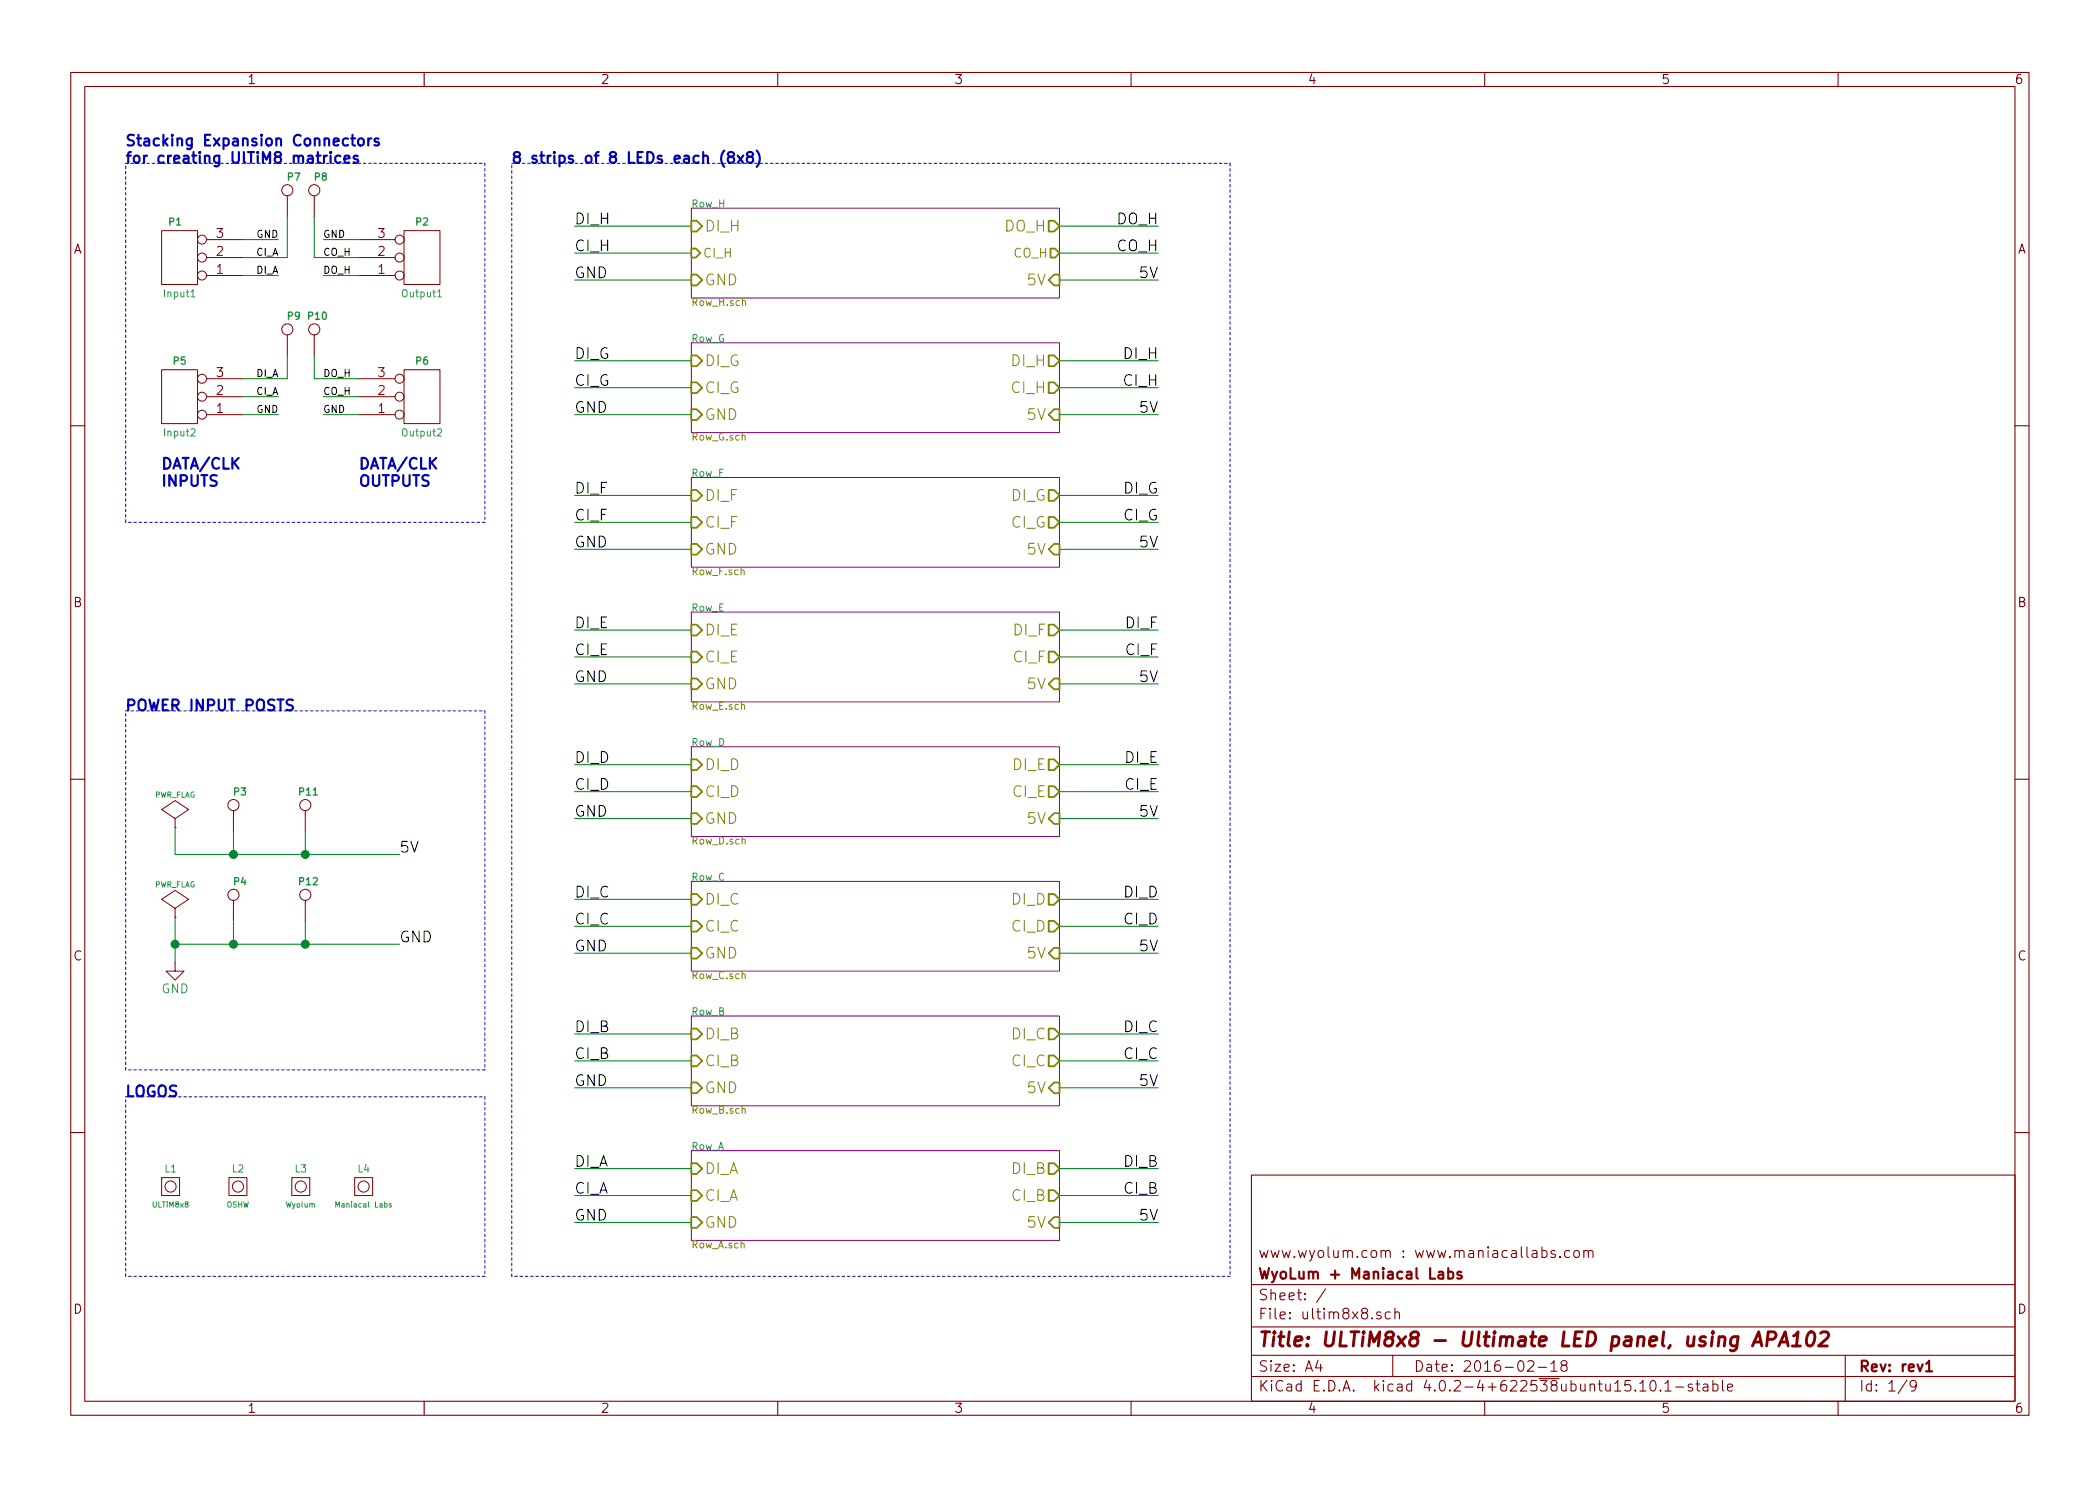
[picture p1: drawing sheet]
<svg xmlns="http://www.w3.org/2000/svg" width="297mm" height="210mm" viewBox="0 0 297 210" stroke-linecap="round" stroke-linejoin="round" font-family="sans-serif">
<g fill="none" stroke="#840000" stroke-width=".15">
<path d="M10 10.3h277v189.9h-277zM12 12.2h273v186.1h-273zM60 10.3v1.9M110 10.3v1.9M160 10.3v1.9M210 10.3v1.9M260 10.3v1.9M10 60.2h2M285 60.2h2M10 110.3h2M285 110.3h2M10 160.2h2"/>
<path d="M177 166.3h108v32h-108zM220 177a.37 .37 0 0 0-.6 .1v.1a.54 .54 0 0 0 .6 .3v.1v.2l-.2 .1-.4-.1M220.7 177.8h.1l-.1 .1-.1-.1h.1v.1M222 177l-.4-.1-.3 .3 .1 .6 .2 .1 .4-.1M222.7 177.1a.41 .41 0 0 1 .7 .1v.4a.41 .41 0 0 1-.4 .3 .41 .41 0 0 1-.4-.3zM224 177.1a.38 .38 0 0 1 .7 0v.8M224 176.9v1M224.7 177.1a.36 .36 0 0 1 .3-.2 .36 .36 0 0 1 .3 .2v.8M285 160.2h2M60 198.3v1.9M110 198.3v1.9M160 198.3v1.9"/>
<path d="M177 194.8h108M177 191.8h108M177 187.8h108M177 181.8h108M186.4 192.5l-.3 1h.9M186.8 193v1M187.5 182.3l-1.3 2M195.3 185.7a.37 .37 0 0 0-.6 .1v.1a.54 .54 0 0 0 .6 .3l.1 .1-.1 .2-.2 .1-.4-.1M196.6 185.7l-.4-.1-.3 .3 .1 .6 .2 .1 .4-.1M197 191.8v3M197.3 185.7a.38 .38 0 0 1 .6 .1v.8M197.3 185.1v1.5"/>
<path d="M210 198.3v1.9M216.1 192.7l.2-.2 .5 .1a.37 .37 0 0 1 .1 .6l-.9 .8h1M217.6 193.5h1.1M219.4 193l.4-.5v1.5M219.4 194h.8M221.1 193.2l-.3-.3 .1-.2 .2-.2 .4 .1 .2 .2-.1 .2-.2 .2h-.3a.48 .48 0 0 0-.2 .7l.2 .1h.3l.2-.1a.48 .48 0 0 0-.2-.7M232 195.8l.4-.5v1.5M232 196.8h.8M233.5 195.5a.35 .35 0 0 1 .4-.2 .35 .35 0 0 1 .3 .3 .77 .77 0 0 1-.5 1.2 .9 .9 0 0 1-.2-1.3zM234.9 196.7v.1l-.1-.1h.1v.1M235.5 195.8l.4-.5v1.5M235.5 196.8h.9"/>
<path d="M237 196.3h1.2M239.4 195.9a.37 .37 0 0 0-.6 .1v.1a.54 .54 0 0 0 .6 .3v.1v.2l-.2 .1-.4-.1M239.9 195.8h.5M240.1 195.3v1.3l.2 .2h.1M240.9 195.9l.2-.1 .4 .1 .1 .9M241.6 196.2l-.5 .1-.2 .2v.2l.2 .1 .5-.1M242.3 195.9a.48 .48 0 0 1 .6 .1l.1 .1-.1 .6a.48 .48 0 0 1-.6 0M242.3 195.3v1.5M243.6 195.3v1.3l.2 .2M244.3 196.3l.8-.1-.1-.3-.4-.1-.3 .2 .1 .7 .2 .1 .4-.1M260 198.3v1.9M261 191.8v6.5"/>
<path d="M269.7 195.2l-1.2 2M271 196l-.2 .3h-.3l-.3-.3v-.4l.1-.2 .5-.1 .2 .2a1.19 1.19 0 0 1-.2 1.2l-.5 .1"/>
</g>
<path d="M204.9 179.4v1.5M203.5 180l.2-.1 .4 .1v.9M204.1 180.3l-.4 .1-.3 .2 .1 .2 .2 .1 .4-.1M204.9 180a.48 .48 0 0 1 .6 .1l.1 .1-.1 .6a.48 .48 0 0 1-.6 0M206.7 180a.37 .37 0 0 0-.6 .1v.1a.54 .54 0 0 0 .6 .3l.1 .1-.1 .2-.1 .1-.5-.1M272.4 193l.5-.5v1.5M272.4 194h.9" fill="none" stroke="#840000" stroke-width=".3"/>
<path d="M247.9 190.4l.9-2 .4 2M248.1 189.9h1M250 189.5h.7a.56 .56 0 0 0 .5-.5 .56 .56 0 0 0-.3-.6h-.8l-.2 2M251.6 190.4l.9-2 .4 2M251.8 189.9h1M253.5 190.4h1.2M253.7 189l.6-.6-.2 2M255.9 188.5a.45 .45 0 0 1 .8 .3 1.38 1.38 0 0 1-.6 1.6 .45 .45 0 0 1-.6-.3 1.75 1.75 0 0 1 .4-1.6zM257.5 188.6l.3-.2h.5a.52 .52 0 0 1 .3 .6l-.1 .3-1.3 1.1h1.3" fill="none" stroke="#840000" stroke-width=".41"/>
<g fill="none" stroke="#008400" stroke-width=".14">
<path d="M34.3 33.9h5.1M34.3 39h5.1M40.6 30.7v5.7h-6.3M44.4 30.7v5.7h6.4M45.7 33.9h5.1M45.7 39h5.1M81.3 39.6h16.5M81.3 32h16.5M81.3 35.8h16.5M149.9 39.6h13.9M149.9 32h13.9M149.9 35.8h13.9"/>
<path d="M34.3 58.7h5.1M34.3 56.1h5.1M40.6 50.4v3.2h-6.3M44.4 50.4v3.2h6.4M45.7 58.7h5.1M45.7 56.1h5.1M81.3 58.7h16.5M81.3 51h16.5M81.3 54.9h16.5M149.9 58.7h13.9M149.9 51h13.9M149.9 54.9h13.9"/>
<path d="M81.3 77.7h16.5M81.3 70.1h16.5M81.3 73.9h16.5M149.9 77.7h13.9M149.9 70.1h13.9M149.9 73.9h13.9M81.3 96.8h16.5M81.3 89.1h16.5M81.3 93h16.5M149.9 96.8h13.9M149.9 89.1h13.9M149.9 93h13.9"/>
<path d="M24.8 117.1v3.8h31.7M33 117.7v3.2M43.2 117.7v3.2M81.3 115.8h16.5M81.3 108.2h16.5M81.3 112h16.5M149.9 115.8h13.9M149.9 108.2h13.9M149.9 112h13.9M24.8 129.8v6.3M24.8 133.6h31.7M33 130.4v3.2"/>
<path d="M43.2 130.4v3.2M81.3 134.9h16.5M81.3 127.2h16.5M81.3 131.1h16.5M149.9 134.9h13.9M149.9 127.2h13.9M149.9 131.1h13.9M81.3 153.9h16.5M81.3 146.3h16.5M81.3 150.1h16.5M149.9 153.9h13.9M149.9 146.3h13.9"/>
<path d="M149.9 150.1h13.9M81.3 173h16.5M81.3 165.3h16.5M81.3 169.2h16.5M149.9 173h13.9M149.9 165.3h13.9M149.9 169.2h13.9"/>
</g>
<g fill="none" stroke="#840000" stroke-width=".14">
<path d="M22.9 32.6h5v7.7h-5zM29.2 39h5.1M29.2 36.4h5.1M29.2 33.9h5.1M40.6 27.7v3M44.4 27.7v3M50.8 39h5.1M50.8 36.4h5.1M50.8 33.9h5.1M57.1 32.6h5.1v7.7h-5.1zM22.9 52.3h5v7.6h-5zM29.2 58.7h5.1"/>
<path d="M29.2 56.1h5.1M29.2 53.6h5.1M40.6 47.4v3M44.4 47.4v3M50.8 58.7h5.1M50.8 56.1h5.1M50.8 53.6h5.1M57.1 52.3h5.1v7.6h-5.1zM24.8 117.1h.1M24.8 115.8l1.9-1.3-1.9-1.2-1.9 1.2 1.9 1.3v1.3M33 114.7v3M43.2 114.7v3"/>
<path d="M24.8 136.1v1.3h1.2l-1.2 1.3-1.3-1.3h1.3M24.8 129.8h.1M24.8 128.5l1.9-1.3-1.9-1.2-1.9 1.2 1.9 1.3v1.3M33 127.4v3M43.2 127.4v3M22.9 166.6h2.5v2.6h-2.5zM32.4 166.6h2.5v2.6h-2.5zM41.3 166.6h2.5v2.6h-2.5zM50.2 166.6h2.5v2.6h-2.5z"/>
<circle cx="28.6" cy="33.9" r=".63"/>
<circle cx="28.6" cy="36.4" r=".63"/>
<circle cx="28.6" cy="39" r=".63"/>
<circle cx="40.6" cy="26.9" r=".79"/>
<circle cx="44.4" cy="26.9" r=".79"/>
<circle cx="56.5" cy="36.4" r=".63"/>
<circle cx="56.5" cy="39" r=".63"/>
<circle cx="56.5" cy="33.9" r=".63"/>
<circle cx="28.6" cy="56.1" r=".63"/>
<circle cx="28.6" cy="58.7" r=".63"/>
<circle cx="28.6" cy="53.6" r=".63"/>
<circle cx="40.6" cy="46.6" r=".79"/>
<circle cx="44.4" cy="46.6" r=".79"/>
<circle cx="56.5" cy="58.7" r=".63"/>
<circle cx="56.5" cy="53.6" r=".63"/>
<circle cx="56.5" cy="56.1" r=".63"/>
<circle cx="33" cy="113.9" r=".79"/>
<circle cx="43.2" cy="113.9" r=".79"/>
<circle cx="33" cy="126.6" r=".79"/>
<circle cx="43.2" cy="126.6" r=".79"/>
<circle cx="24.1" cy="167.9" r=".79"/>
<circle cx="33.7" cy="167.9" r=".79"/>
<circle cx="42.5" cy="167.9" r=".79"/>
<circle cx="51.4" cy="167.9" r=".79"/>
</g>
<g fill="none" stroke="#0000c2" stroke-width=".3">
<path d="M50.7 19.7a.42 .42 0 0 1 .4-.1 .42 .42 0 0 1 .4 .3v.4a.43 .43 0 0 1-.4 .3 .43 .43 0 0 1-.5-.3zM52.1 19.6v1M52.5 19.6l-.3 .1-.1 .2M53.5 19.7l-.3-.1-.2 .2v.2l.5 .2 .1 .1-.1 .2-.1 .1-.4-.1M48.2 22.1a.48 .48 0 0 0-.7 .1l-.1 .6a.48 .48 0 0 0 .8 .2M48.7 22.5l.8-.1-.1-.3-.5-.1-.2 .2 .1 .8h.1h.5M50.6 22.1l-.4-.1-.2 .2 .1 .2 .5 .2 .1 .2-.1 .2h-.1h-.5M102.4 21.3a1.75 1.75 0 0 0 0 2.3M103.3 22.2l-.4-.3 .1-.2a.48 .48 0 0 1 .8 0v.2l-.3 .3a.47 .47 0 0 0-.6 .2v.4a.48 .48 0 0 0 .5 .3 .48 .48 0 0 0 .4-.3v-.4l-.3-.2M104.3 22l.8 1M105.1 22l-.8 1M105.9 22.2l-.3-.3 .1-.2a.48 .48 0 0 1 .8 0v.2l-.3 .3a.47 .47 0 0 0-.6 .2v.4a.48 .48 0 0 0 .5 .3 .48 .48 0 0 0 .4-.3v-.4l-.3-.2"/>
<path d="M107 21.3a1.75 1.75 0 0 1 0 2.3M41.4 99.1a.62 .62 0 0 0-.8 0 .36 .36 0 0 0 .2 .6 .53 .53 0 0 1 .6 .4v.2a.62 .62 0 0 1-.9 .1"/>
</g>
<path d="M97.8 29.5h52.1v12.7h-52.1zM97.8 48.5h52.1v12.7h-52.1zM97.8 67.6h52.1v12.7h-52.1zM97.8 86.6h52.1v12.7h-52.1zM97.8 105.7h52.1v12.7h-52.1zM97.8 124.7h52.1v12.7h-52.1zM97.8 143.8h52.1v12.7h-52.1zM97.8 162.8h52.1v12.7h-52.1z" fill="none" stroke="#840084" stroke-width=".14"/>
<path d="M105 42.6l.2-.1 .2 .1 .1 .6M105 156.9l.1-.1 .3 .1v.6" fill="none" stroke="#848400" stroke-width=".14"/>
<g fill="none" stroke="#848400" stroke-width=".25">
<path d="M97.8 38.9h.8l.7 .7-.7 .8h-.8zM97.8 31.2h.8l.7 .8-.7 .8h-.8zM97.8 35.2h.6l.7 .6-.7 .6h-.6zM148.3 39.6l.8-.7h.8v1.5h-.8zM148.3 31.2h.8l.8 .8-.8 .8h-.8zM148.6 35.2h.6l.7 .6-.7 .6h-.6zM97.8 57.9h.8l.7 .8-.7 .7h-.8zM97.8 50.3h.8l.7 .7-.7 .8h-.8zM97.8 54.1h.8l.7 .8-.7 .7h-.8zM148.3 50.3h.8l.8 .7-.8 .8h-.8zM148.3 54.1h.8l.8 .8-.8 .7h-.8zM149.1 57.9h.8v1.5h-.8l-.8-.7z"/>
<path d="M97.8 77h.8l.7 .7-.7 .8h-.8zM97.8 69.3h.8l.7 .8-.7 .8h-.8zM97.8 73.1h.8l.7 .8-.7 .8h-.8zM148.3 77.7l.8-.7h.8v1.5h-.8zM148.3 69.3h.8l.8 .8-.8 .8h-.8zM148.3 73.1h.8l.8 .8-.8 .8h-.8zM97.8 96h.8l.7 .8-.7 .7h-.8zM97.8 88.4h.8l.7 .7-.7 .8h-.8zM97.8 92.2h.8l.7 .8-.7 .7h-.8zM148.3 96.8l.8-.8h.8v1.5h-.8zM148.3 88.4h.8l.8 .7-.8 .8h-.8zM148.3 92.2h.8l.8 .8-.8 .7h-.8z"/>
<path d="M97.8 115.1h.8l.7 .7-.7 .8h-.8zM97.8 107.4h.8l.7 .8-.7 .8h-.8zM97.8 111.2h.8l.7 .8-.7 .8h-.8zM148.3 111.2h.8l.8 .8-.8 .8h-.8zM148.3 107.4h.8l.8 .8-.8 .8h-.8zM149.1 115.1h.8v1.5h-.8l-.8-.8zM97.8 134.1h.8l.7 .8-.7 .7h-.8zM97.8 126.5h.8l.7 .7-.7 .8h-.8zM97.8 130.3h.8l.7 .8-.7 .7h-.8zM148.3 134.9l.8-.8h.8v1.5h-.8zM148.3 130.3h.8l.8 .8-.8 .7h-.8zM148.3 126.5h.8l.8 .7-.8 .8h-.8z"/>
<path d="M97.8 153.2h.8l.7 .7-.7 .8h-.8zM97.8 145.5h.8l.7 .8-.7 .8h-.8zM97.8 149.3h.8l.7 .8-.7 .8h-.8zM148.3 149.3h.8l.8 .8-.8 .8h-.8zM148.3 145.5h.8l.8 .8-.8 .8h-.8zM149.1 153.2h.8v1.5h-.8l-.8-.8zM97.8 172.2h.8l.7 .8-.7 .7h-.8zM97.8 164.6h.8l.7 .7-.7 .8h-.8zM97.8 168.4h.8l.7 .8-.7 .7h-.8zM148.3 168.4h.8l.8 .8-.8 .7h-.8zM148.3 164.6h.8l.8 .7-.8 .8h-.8zM149.1 172.2h.8v1.5h-.8l-.8-.7z"/>
</g>
<g fill="#008400" stroke="#008400" stroke-width=".25">
<circle cx="24.8" cy="133.6" r=".51"/>
<circle cx="33" cy="120.9" r=".51"/>
<circle cx="33" cy="133.6" r=".51"/>
<circle cx="43.2" cy="120.9" r=".51"/>
<circle cx="43.2" cy="133.6" r=".51"/>
</g>
<path d="M27 42h.6M61.9 42h.6M61.9 60.8l.4-.1 .1 .1 .1 .2-.7 .7h.7M55.3 170.3h-.2v.1l.3 .3-.1 .1h-.2" fill="none" stroke="#008484" stroke-width=".14"/>
<g fill="none" stroke="#0000c2" stroke-width=".14" stroke-dasharray=".4 .4">
<path d="M17.8 23.1h50.8M68.6 23.1v50.8M72.4 23.1h101.6M174 23.1v157.5M17.8 73.9v-50.8M68.6 73.9h-50.8M17.8 100.6h50.8M68.6 100.6v50.8M17.8 151.4v-50.8M17.8 155.2h50.8M68.6 151.4h-50.8M68.6 155.2v25.4"/>
<path d="M17.8 180.6v-25.4M68.6 180.6h-50.8M72.4 180.6v-157.5M174 180.6h-101.6"/>
</g>
<text font-size="2.8" fill="#840000" x="178" y="190.5">Title: ULTiM8x8 - Ultimate LED panel, using APA102</text>
<g font-size="2.1" fill="#0000c2">
<text x="17.8" y="20.7">Stacking Expansion Connectors</text>
<text x="17.8" y="23.1">for creating UlTiM8 matrices</text>
<text x="72.4" y="23.1">8 strips of 8 LEDs each (8x8)</text>
<text x="22.9" y="66.4">DATA/CLK</text>
<text x="22.9" y="68.8">INPUTS</text>
<text x="50.8" y="66.4">DATA/CLK</text>
<text x="50.8" y="68.8">OUTPUTS</text>
<text x="17.8" y="100.6">POWER INPUT POSTS</text>
<text x="17.8" y="155.2">LOGOS</text>
</g>
<g font-size="2.1">
<text x="81.3" y="31.7">DI_H</text>
<text x="81.3" y="35.6">CI_H</text>
<text x="157.9" y="31.7">DO_H</text>
<text x="157.9" y="35.6">CO_H</text>
<text x="81.3" y="39.4">GND</text>
<text x="161.2" y="39.4">5V</text>
<text x="81.3" y="50.8">DI_G</text>
<text x="159" y="50.8">DI_H</text>
<text x="81.3" y="58.4">GND</text>
<text x="81.3" y="54.6">CI_G</text>
<text x="159" y="54.6">CI_H</text>
<text x="161.2" y="58.4">5V</text>
<text x="81.3" y="69.8">DI_F</text>
<text x="158.9" y="69.8">DI_G</text>
<text x="81.3" y="77.5">GND</text>
<text x="81.3" y="73.7">CI_F</text>
<text x="158.9" y="73.7">CI_G</text>
<text x="161.2" y="77.5">5V</text>
<text x="81.3" y="88.9">DI_E</text>
<text x="159.2" y="88.9">DI_F</text>
<text x="81.3" y="92.7">CI_E</text>
<text x="159.2" y="92.7">CI_F</text>
<text x="81.3" y="96.5">GND</text>
<text x="161.2" y="96.5">5V</text>
<text x="81.3" y="107.9">DI_D</text>
<text x="159.1" y="107.9">DI_E</text>
<text x="81.3" y="111.8">CI_D</text>
<text x="159.1" y="111.8">CI_E</text>
<text x="81.3" y="115.6">GND</text>
<text x="161.2" y="115.6">5V</text>
<text x="56.5" y="120.6">5V</text>
<text x="81.3" y="127">DI_C</text>
<text x="81.3" y="130.8">CI_C</text>
<text x="159" y="127">DI_D</text>
<text x="159" y="130.8">CI_D</text>
<text x="56.5" y="133.3">GND</text>
<text x="81.3" y="134.6">GND</text>
<text x="161.2" y="134.6">5V</text>
<text x="81.3" y="146">DI_B</text>
<text x="81.3" y="149.9">CI_B</text>
<text x="159" y="146">DI_C</text>
<text x="159" y="149.9">CI_C</text>
<text x="81.3" y="153.7">GND</text>
<text x="161.2" y="153.7">5V</text>
<text x="81.3" y="165.1">DI_A</text>
<text x="159" y="165.1">DI_B</text>
<text x="81.3" y="172.7">GND</text>
<text x="81.3" y="168.9">CI_A</text>
<text x="159" y="168.9">CI_B</text>
<text x="161.2" y="172.7">5V</text>
</g>
<g font-size="2.1" fill="#848400">
<text x="99.7" y="32.8">DI_H</text>
<text x="142.1" y="32.8">DO_H</text>
<text x="99.7" y="40.4">GND</text>
<text x="145.4" y="40.4">5V</text>
<text x="99.7" y="51.8">DI_G</text>
<text x="143.1" y="51.8">DI_H</text>
<text x="99.7" y="59.4">GND</text>
<text x="99.7" y="55.6">CI_G</text>
<text x="143.1" y="55.6">CI_H</text>
<text x="145.4" y="59.4">5V</text>
<text x="99.7" y="70.9">DI_F</text>
<text x="143" y="70.9">DI_G</text>
<text x="99.7" y="74.7">CI_F</text>
<text x="143" y="74.7">CI_G</text>
<text x="99.7" y="78.5">GND</text>
<text x="145.4" y="78.5">5V</text>
<text x="99.7" y="89.9">DI_E</text>
<text x="143.4" y="89.9">DI_F</text>
<text x="99.7" y="93.7">CI_E</text>
<text x="143.4" y="93.7">CI_F</text>
<text x="99.7" y="97.5">GND</text>
<text x="145.4" y="97.5">5V</text>
<text x="99.7" y="109">DI_D</text>
<text x="99.7" y="112.8">CI_D</text>
<text x="143.2" y="112.8">CI_E</text>
<text x="143.2" y="109">DI_E</text>
<text x="99.7" y="116.6">GND</text>
<text x="145.4" y="116.6">5V</text>
<text x="99.7" y="128">DI_C</text>
<text x="99.7" y="131.8">CI_C</text>
<text x="143.1" y="131.8">CI_D</text>
<text x="143.1" y="128">DI_D</text>
<text x="99.7" y="135.6">GND</text>
<text x="145.4" y="135.6">5V</text>
<text x="99.7" y="147.1">DI_B</text>
<text x="143.1" y="147.1">DI_C</text>
<text x="99.7" y="154.7">GND</text>
<text x="99.7" y="150.9">CI_B</text>
<text x="143.1" y="150.9">CI_C</text>
<text x="145.4" y="154.7">5V</text>
<text x="99.7" y="166.1">DI_A</text>
<text x="143.1" y="166.1">DI_B</text>
<text x="99.7" y="173.7">GND</text>
<text x="99.7" y="169.9">CI_A</text>
<text x="143.1" y="169.9">CI_B</text>
<text x="145.4" y="173.7">5V</text>
</g>
<g font-size="2.1" fill="#840000">
<text x="178" y="178">www.wyolum.com : www.maniacallabs.com</text>
<text x="178" y="184">Sheet: /</text>
<text x="178" y="181">WyoLum + Maniacal Labs</text>
<text x="178" y="186.7">File: ultim8x8.sch</text>
<text x="178" y="196.9">KiCad E.D.A. kicad 4.0.2-4+622538ubuntu15.10.1-stable</text>
<text x="178" y="194.1">Size: A4</text>
<text x="200" y="194.1">Date: 2016-02-18</text>
<text x="263" y="194.1">Rev: rev1</text>
<text x="263" y="196.9">Id: 1/9</text>
</g>
<g font-size="1.8" fill="#840000">
<text x="35" y="11.9">1</text>
<text x="85" y="11.9">2</text>
<text x="135" y="11.9">3</text>
<text x="185" y="11.9">4</text>
<text x="235" y="11.9">5</text>
<text x="285" y="11.9">6</text>
<text x="10.4" y="35.9">A</text>
<text x="30.6" y="33.6">3</text>
<text x="53.5" y="33.6">3</text>
<text x="285.4" y="35.9">A</text>
<text x="30.6" y="38.7">1</text>
<text x="30.6" y="36.2">2</text>
<text x="53.5" y="38.7">1</text>
<text x="53.5" y="36.2">2</text>
<text x="30.6" y="53.3">3</text>
<text x="53.5" y="53.3">3</text>
<text x="30.6" y="58.4">1</text>
<text x="30.6" y="55.9">2</text>
<text x="53.5" y="58.4">1</text>
<text x="53.5" y="55.9">2</text>
<text x="10.4" y="85.9">B</text>
<text x="285.4" y="85.9">B</text>
<text x="10.4" y="135.9">C</text>
<text x="285.4" y="135.9">C</text>
<text x="10.4" y="185.9">D</text>
<text x="285.4" y="185.9">D</text>
<text x="35" y="199.9">1</text>
<text x="85" y="199.9">2</text>
<text x="135" y="199.9">3</text>
<text x="185" y="199.9">4</text>
<text x="235" y="199.9">5</text>
<text x="285" y="199.9">6</text>
</g>
<g font-size="1.8" fill="#848400">
<text x="99.4" y="36.4">CI_H</text>
<text x="143.3" y="36.4">CO_H</text>
</g>
<text font-size="1.8" fill="#008484" x="22.8" y="140.5">GND</text>
<g font-size="1.4" fill="#008484">
<text x="40.7" y="25.5">P7</text>
<text x="44.5" y="25.5">P8</text>
<text x="97.8" y="29.4">Row_H</text>
<text x="23.9" y="31.9">P1</text>
<text x="58.8" y="31.9">P2</text>
<text x="23.3" y="42.1">Input1</text>
<text x="40.7" y="45.2">P9</text>
<text x="43.6" y="45.2">P10</text>
<text x="57" y="42.1">Output1</text>
<text x="24.5" y="51.6">P5</text>
<text x="58.8" y="51.6">P6</text>
<text x="97.8" y="48.4">Row_G</text>
<text x="23.3" y="61.7">Input2</text>
<text x="57" y="61.7">Output2</text>
<text x="97.8" y="67.5">Row_F</text>
<text x="97.8" y="86.5">Row_E</text>
<text x="97.8" y="105.6">Row_D</text>
<text x="33.1" y="112.5">P3</text>
<text x="42.4" y="112.5">P11</text>
<text x="33.1" y="125.2">P4</text>
<text x="42.4" y="125.2">P12</text>
<text x="97.8" y="124.6">Row_C</text>
<text x="97.8" y="143.7">Row_B</text>
<text x="23.3" y="165.9">L1</text>
<text x="32.8" y="165.9">L2</text>
<text x="41.7" y="165.9">L3</text>
<text x="50.6" y="165.9">L4</text>
<text x="97.8" y="162.7">Row_A</text>
</g>
<g font-size="1.4">
<text x="36.2" y="33.6">GND</text>
<text x="45.7" y="33.6">GND</text>
<text x="36.1" y="38.7">DI_A</text>
<text x="36.1" y="36.2">CI_A</text>
<text x="45.7" y="38.7">DO_H</text>
<text x="45.7" y="36.2">CO_H</text>
<text x="36.1" y="53.3">DI_A</text>
<text x="45.7" y="53.3">DO_H</text>
<text x="36.1" y="55.9">CI_A</text>
<text x="36.2" y="58.4">GND</text>
<text x="45.7" y="58.4">GND</text>
<text x="45.7" y="55.9">CO_H</text>
</g>
<g font-size="1.4" fill="#848400">
<text x="97.8" y="43.3">Row_H.sch</text>
<text x="97.8" y="62.3">Row_G.sch</text>
<text x="97.8" y="81.4">Row_F.sch</text>
<text x="97.8" y="100.4">Row_E.sch</text>
<text x="97.8" y="119.5">Row_D.sch</text>
<text x="97.8" y="138.5">Row_C.sch</text>
<text x="97.8" y="157.6">Row_B.sch</text>
<text x="97.8" y="176.6">Row_A.sch</text>
</g>
<g font-size="1.1" fill="#008484">
<text x="21.8" y="112.8">PWR_FLAG</text>
<text x="21.8" y="125.5">PWR_FLAG</text>
<text x="21.6" y="170.8">ULTiM8x8</text>
<text x="32" y="170.8">OSHW</text>
<text x="40.5" y="170.8">Wyolum</text>
<text x="47.8" y="170.8">Maniacal Labs</text>
</g>
</svg>
